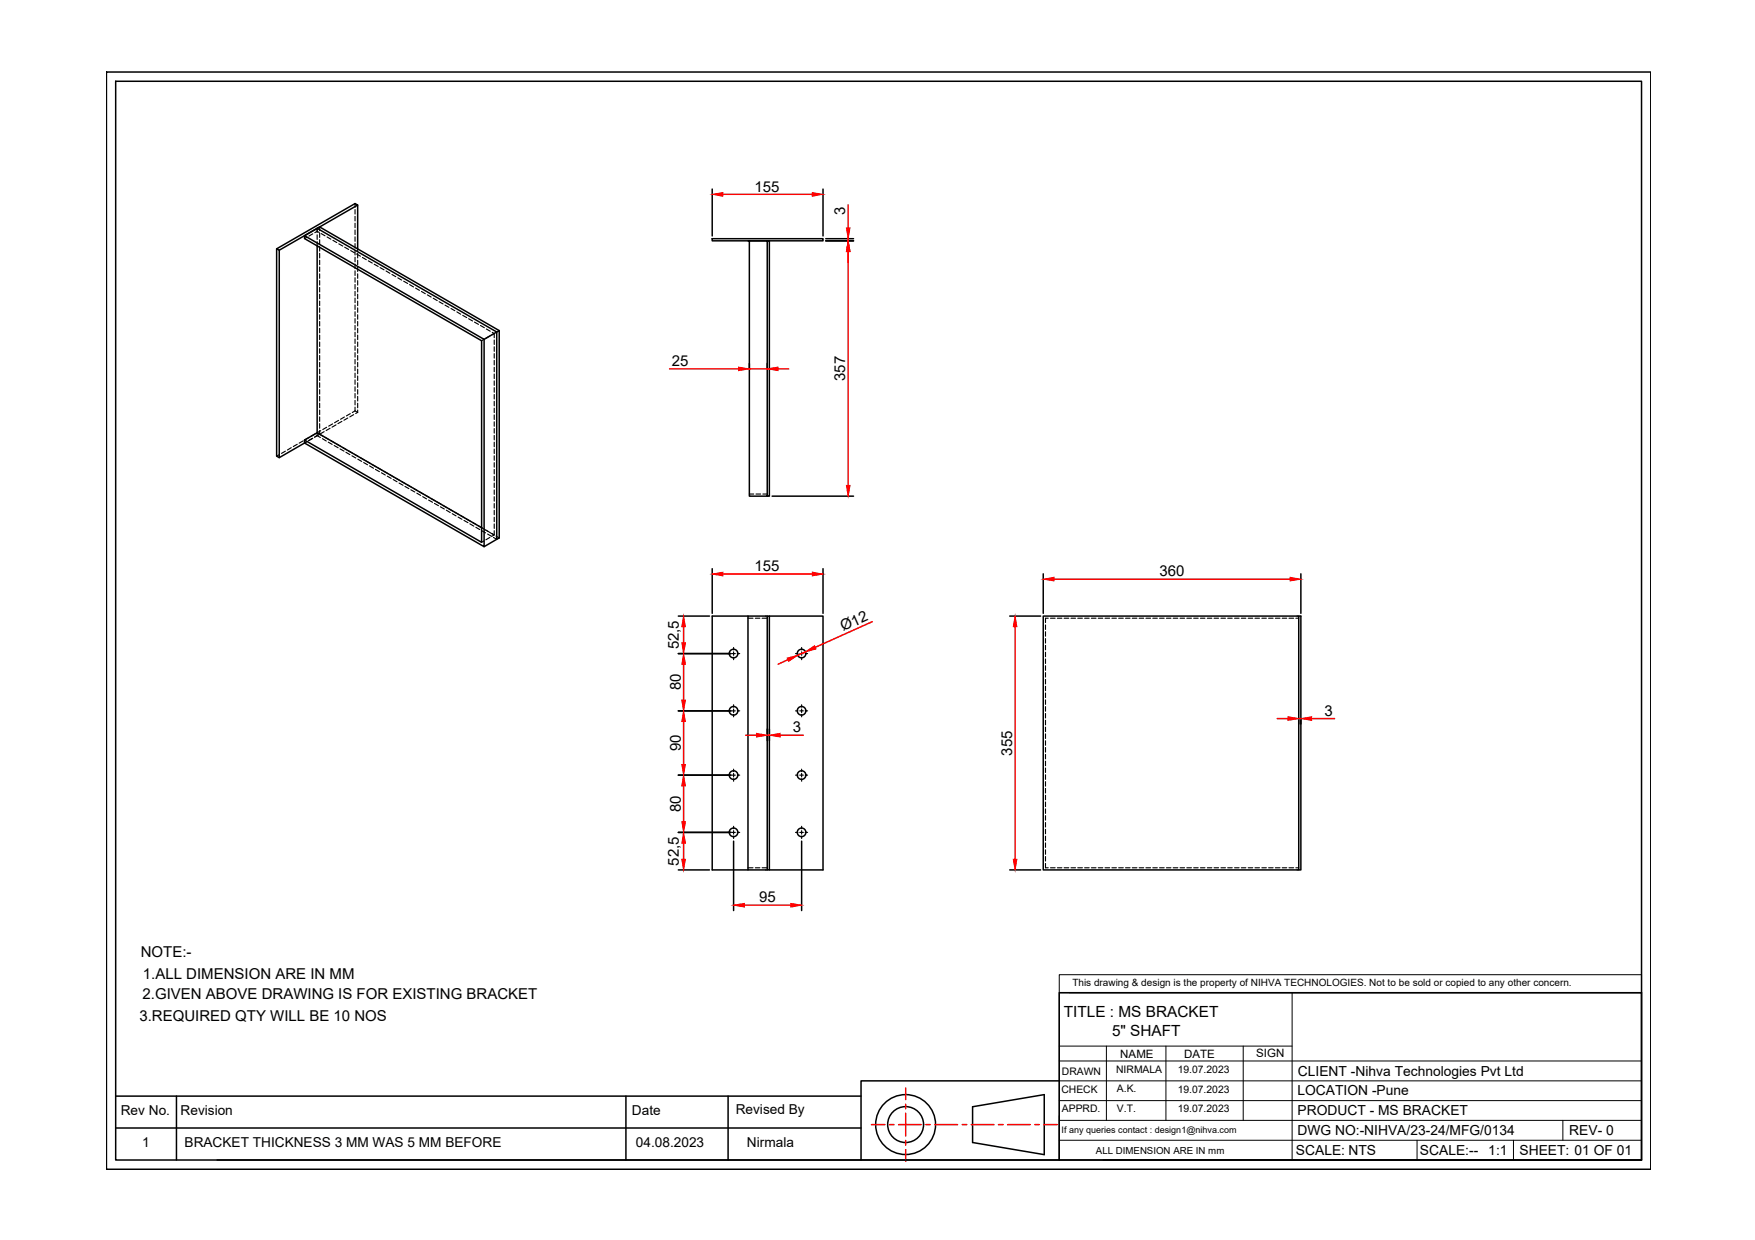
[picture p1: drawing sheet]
<svg xmlns="http://www.w3.org/2000/svg" width="297mm" height="210mm" viewBox="0 0 297 210" stroke-linecap="round" stroke-linejoin="round" font-family="sans-serif">
<!-- layer: 0 -->
<g fill="none" stroke="#000" stroke-width=".25">
<path d="M18 12.2h261.4v185.7h-261.4zM19.6 13.8h258.2v182.6h-258.2zM51.5 39.9l30.4 17.5v35.1l-30.4-17.5v-.5l30 17.3v-34.1l-30-17.3zM51.5 39.9l2.2-1.2 30.4 17.5-2.2 1.2M53.7 38.7l.4-.3 30.4 17.6M60.5 34.7v7.4M120.5 32v7.9M139.3 32v7.9M46.8 42.1l13.3-7.6 .4 .2-13.2 7.7zM46.8 42.1v35.1l.5 .3M47.3 42.4v35.1l4.2-2.5M53.7 41.6v31.7"/>
<path d="M120.5 40.4h18.8v.4h-18.8zM126.6 40.8h3.3v43.2h-3.1v-43.2M129.9 40.8h.3v43.2h-.3M139.8 40.8h4.7M139.8 40.4h4.7M51.5 74.5l2.2-1.2 27.8 16M126.8 61.5v1M129.9 61.5v1M84.1 91.3l.4-.2v-35.1l-.4 .2v35.1l-2.2 1.2M120.5 96.3v7.5M130.7 84h13.8M139.3 96.3v7.5"/>
<path d="M176.6 97.1v6.7M220.2 97.1v6.7M114.8 104.3h5.3M114.8 110.6h8.9M126.6 104.3h3.6v43h-3.6zM126.6 104.3h-6.1v43h6.1M129.9 104.3v43M130.2 104.3h9.1v43h-9.1M170.9 104.3h5.2M176.6 104.3h43.6v43h-43.6zM219.8 104.3v43M114.8 120.3h8.9"/>
<path d="M114.8 131.2h8.9M130.2 123.4v2M220.2 121.6v1M114.8 147.3h5.3M114.8 140.9h8.9M124.2 142.4v11.7M135.7 142.4v11.7M170.9 147.3h5.2M179.3 168h98.5v28.4h-98.5zM19.6 190.9h126.1M19.6 185.5h126.1M29.9 185.5v10.9"/>
<path d="M105.9 185.5v10.9M123.2 185.5v10.9M145.7 196.4h33.6M164.6 187.3l12.1-2v10.2l-12.1-2.1zM179.3 183h-33.6v13.4h-109M186.7 196.4h91.1"/>
<circle cx="124.2" cy="110.6" r=".73"/>
<circle cx="135.7" cy="110.6" r=".73"/>
<circle cx="124.2" cy="120.3" r=".73"/>
<circle cx="124.2" cy="131.2" r=".73"/>
<circle cx="135.7" cy="120.3" r=".73"/>
<circle cx="135.7" cy="131.2" r=".73"/>
<circle cx="124.2" cy="140.9" r=".73"/>
<circle cx="135.7" cy="140.9" r=".73"/>
<circle cx="153.3" cy="190.4" r="5.1"/>
<circle cx="153.3" cy="190.4" r="3"/>
</g>
<g fill="none" stroke="#000" stroke-width=".19">
<path d="M52.9 39.6l-.6 .4M53.7 39.4v-.7v.5l-.4 .2M53.7 39.2l.3 .1M53.7 39.8v.7M54.1 38.4v.7M54.1 39.4v.8M54.4 39.5l.6 .4M60.1 34.5v.6M60.1 35.5v.7M60.1 36.6v.8M60.1 37.8v.7M60.1 38.9v.8"/>
<path d="M51.9 40.2l-.4 .2M53.7 40.9v.7M54.1 40.6v.8M54.1 41.7v.8M54.1 42.9v.8M54.1 44v.8M54.1 45.2v.8M54.1 46.4v.7M54.1 47.5v.8M54.1 48.7v.7M54.1 49.8v.8M54.1 51v.7"/>
<path d="M54.1 52.1v.8M54.1 53.3v.7M54.1 54.4v.8M54.1 55.6v.7M54.1 56.7v.8M54.1 57.9v.8M54.1 59v.8M55.4 40.1l.6 .4M56.3 40.7l.7 .4M57.3 41.3l.7 .4M58.3 41.8l.7 .4M59.4 42.4l.6 .4"/>
<path d="M60.1 40.1v.8M60.1 41.2v.8M60.1 42.4v.8M60.1 43.5v.8M60.1 44.7v.8M60.1 45.8v.8M60.1 47v.8M60.1 48.2v.7M60.1 49.3v.8M60.1 50.5v.7M60.1 51.6v.8M60.1 52.8v.8"/>
<path d="M60.1 53.9v.8M60.1 55.1v.8M60.1 56.2v.8M60.1 57.4v.7M60.1 58.5v.8M60.1 59.7v.8M60.3 43l.7 .4M60.5 42.1v.4M60.5 42.9v.8M60.5 44v.8M60.5 45.2v.8M60.5 46.4v.7"/>
<path d="M60.5 47.5v.8M60.5 48.7v.7M60.5 49.8v.8M60.5 51v.7M60.5 52.1v.8M60.5 53.3v.7M60.5 54.4v.8M60.5 55.6v.7M60.5 56.7v.8M60.5 57.9v.8M60.5 59v.8M61.3 43.6l.7 .4"/>
<path d="M62.3 44.2l.7 .3M63.3 44.7l.7 .4M64.3 45.3l.7 .4M65.3 45.9l.7 .4M66.3 46.5l.7 .3M67.3 47l.7 .4M68.3 47.6l.7 .4M69.3 48.2l.7 .4M70.3 48.8l.7 .3M71.3 49.3l.7 .4M72.3 49.9l.7 .4M73.3 50.5l.7 .4"/>
<path d="M74.3 51.1l.7 .4M75.3 51.6l.7 .4M76.3 52.2l.7 .4M77.3 52.8l.7 .4M78.3 53.4l.7 .4M79.3 54l.7 .3M80.3 54.5l.7 .4M81.3 55.1l.7 .4M81.9 57.4l-.4 .3M82.3 55.7l.7 .4M82.9 56.9l-.7 .4M83.3 56.3l.4 .2"/>
<path d="M83.7 56.5l-.5 .2M83.7 56.5v.7M83.7 57.6v.7M83.7 58.7v.8M83.7 59.9v.7M47.3 76.9l-.5 .3M48.3 76.4l-.7 .4M49.3 75.8l-.7 .4M50.3 75.2l-.7 .4M51.3 74.6l-.7 .4M51.9 74.8l-.4 .2 .4-.2M52.3 74.1l-.7 .3"/>
<path d="M52.9 74.2l-.7 .4M52.9 74.2l-.6 .4M53.3 73.5l-.7 .4M53.7 73.3v.4l-.4 .3M53.9 73.6l-.7 .4M54.1 60.2v.8M54.1 61.3v.8M54.1 62.5v.8M54.1 63.6v.8M54.1 64.8v.8M54.1 66v.7M54.1 67.1v.8"/>
<path d="M54.1 68.3v.7M54.1 69.4v.8M54.1 70.6v.7M54.1 71.7v.8M54.1 72.9v.6M54.3 72.9l-.7 .4M54.6 74.3l.6 .4M54.7 73.8l-.6-.3-.4 .2 .5 .4M54.9 73.1l-.7 .3M55 74l.6 .4M55.3 72.3l-.7 .4M55.6 74.8l.6 .4"/>
<path d="M55.9 72.5l-.7 .4M56 74.6l.7 .4M56.3 71.8l-.7 .3M56.6 75.4l.6 .4M56.9 71.9l-.7 .4M57 75.2l.7 .3M57.3 71.2l-.7 .4M57.6 76l.6 .4M57.9 71.3l-.7 .4M58 75.7l.7 .4M58.3 70.6l-.7 .4M58.5 76.6l.7 .4"/>
<path d="M58.9 70.8l-.7 .3M59 76.3l.6 .4M59.3 70l-.7 .4M59.6 77.2l.6 .3M59.9 70.2l-.7 .4M60 76.9l.6 .4M60.1 60.9v.7M60.1 62v.8M60.1 63.2v.7M60.1 64.3v.8M60.1 65.5v.7M60.1 66.6v.8"/>
<path d="M60.1 67.8v.7M60.1 68.9v.7M60.1 69.6l.4 .2M60.1 69.6l-.5 .2M60.5 60.2v.8M60.5 61.3v.8M60.5 62.5v.8M60.5 63.6v.8M60.5 64.8v.8M60.5 66v.7M60.5 67.1v.8M60.5 68.3v.7"/>
<path d="M60.5 69.4v.4M60.5 69.8l-.3 .2M60.6 77.7l.6 .4M61 77.5l.6 .4M61.6 78.3l.6 .4M62 78l.7 .4M62.5 78.9l.7 .4M63 78.6l.6 .4M63.5 79.5l.7 .3M64 79.2l.6 .4M65 79.8l.6 .4M83.7 61v.8"/>
<path d="M83.7 62.2v.7M83.7 63.3v.8M83.7 64.5v.7M83.7 65.6v.8M83.7 66.8v.7M83.7 67.9v.8M83.7 69.1v.8M83.7 70.2v.8M83.7 71.4v.8M83.7 72.5v.8M83.7 73.7v.8M83.7 74.8v.8"/>
<path d="M83.7 76v.8M83.7 77.2v.7M83.7 78.3v.8M83.7 79.5v.7M64.6 80l.6 .4M65.6 80.6l.6 .4M66 80.3l.6 .5M66.5 81.2l.7 .4M67 80.9l.6 .4M67.5 81.8l.7 .3M68 81.5l.6 .4M68.5 82.3l.7 .4"/>
<path d="M69 82.1l.6 .4M69.5 82.9l.7 .4M70 82.7l.6 .4M70.5 83.5l.7 .4M71 83.2l.6 .4M71.5 84.1l.7 .4M72 83.8l.6 .4M72.5 84.6l.7 .4M73 84.4l.6 .4M73.5 85.2l.7 .4M74 85l.6 .3M74.5 85.8l.7 .4"/>
<path d="M75 85.6l.6 .3M75.5 86.4l.7 .4M76 86.1l.6 .4M76.5 87l.7 .3M77 86.7l.6 .4M77.5 87.5l.7 .4M78 87.3l.6 .4M78.5 88.1l.7 .4M79 87.9l.6 .3M79.5 88.7l.7 .4M80 88.4l.6 .4M80.5 89.3l.7 .3"/>
<path d="M81 89l.6 .4M81.5 89.3l.4 .3M81.5 89.8l.7 .4M81.9 91.6l-.4 .2M82 89.6l.6 .4M82.2 89.7l.7 .4M82.5 90.4l.7 .4M82.9 91l-.7 .4M83 90.2l.6 .4M83.2 90.3l.5 .3-.5 .2M83.5 91l.6 .3M83.7 80.6v.8"/>
<path d="M83.7 81.8v.7M83.7 82.9v.8M83.7 84.1v.7M83.7 85.2v.8M83.7 86.4v.7M83.7 87.5v.8M83.7 88.7v.8M83.7 89.8v.8M83.9 90.7l.6 .4M126.8 83.6h.8M128 83.6h.7M129.1 83.6h.8"/>
<path d="M123.1 110.6h.5M124.2 110.3v.3h-.3M124.2 109.6v.4M124.2 111.3v.4M124.2 119.3v.4M124.5 110.6h-.3v.3M124.8 110.6h.4M126.6 104.6h.8M127.8 104.6h.8M129 104.6h.9M134.6 110.6h.5M135.4 110.6h.3v.3"/>
<path d="M135.7 110.3v.3h.3M135.7 109.6v.4M135.7 111.3v.4M135.7 119.3v.4M136.3 110.6h.4M177 105.8v.8M177 106.9v.8M177 108.1v.8M177 109.2v.8M177 110.4v.8M177 111.5v.8M177 112.7v.8"/>
<path d="M177 113.9v.7M177 115v.8M177 116.2v.7M177 117.3v.8M177 118.5v.7M177 119.6v.8M177.4 104.6h-.4v.8M177.8 104.6h.8M179 104.6h.7M180.1 104.6h.8M181.3 104.6h.7M182.4 104.6h.8"/>
<path d="M183.6 104.6h.7M184.7 104.6h.8M185.9 104.6h.7M187 104.6h.8M188.2 104.6h.8M189.3 104.6h.8M190.5 104.6h.8M191.6 104.6h.8M192.8 104.6h.8M194 104.6h.7M195.1 104.6h.8M196.3 104.6h.7"/>
<path d="M197.4 104.6h.8M198.6 104.6h.7M199.7 104.6h.8M200.9 104.6h.8M202 104.6h.8M203.2 104.6h.7M204.3 104.6h.8M205.5 104.6h.7M206.7 104.6h.7M207.8 104.6h.8M209 104.6h.7M210.1 104.6h.8"/>
<path d="M211.3 104.6h.7M212.4 104.6h.8M213.6 104.6h.7M214.7 104.6h.8M215.9 104.6h.7M217 104.6h.8M218.2 104.6h.7M219.3 104.6h.5M123.1 131.2h.5M123.1 120.3h.5M124.2 130.9v.3h-.3M124.2 120v.3h-.3"/>
<path d="M124.2 120.9v.4M124.2 130.2v.4M124.2 131.8v.4M124.2 139.9v.4M124.5 131.2h-.3v.3M124.5 120.3h-.3v.3M124.8 131.2h.4M124.8 120.3h.4M134.6 131.2h.5M134.6 120.3h.5M135.4 131.2h.3v.3M135.4 120.3h.3v.3"/>
<path d="M135.7 130.9v.3h.3M135.7 120v.3h.3M135.7 120.9v.4M135.7 130.2v.4M135.7 131.8v.4M135.7 139.9v.4M136.3 131.2h.4M136.3 120.3h.4M177 120.8v.7M177 121.9v.8M177 123.1v.7M177 124.2v.8"/>
<path d="M177 125.4v.8M177 126.5v.8M177 127.7v.8M177 128.8v.8M177 130v.8M177 131.1v.8M177 132.3v.8M177 133.5v.7M177 134.6v.8M177 135.8v.7M177 136.9v.8M177 138.1v.7"/>
<path d="M177 139.2v.8M123.1 140.9h.5M124.2 140.6v.3h-.3M124.2 141.5v.4M124.5 140.9h-.3v.3M124.8 140.9h.4M126.6 146.9h.8M127.8 146.9h.8M129 146.9h.9M134.6 140.9h.5M135.4 140.9h.3v.3M135.7 140.6v.3h.3"/>
<path d="M135.7 141.5v.4M136.3 140.9h.4M177 146.2v.7h.4M177 140.4v.7M177 141.5v.8M177 142.7v.7M177 143.8v.8M177 145v.8M177.8 146.9h.8M179 146.9h.7M180.1 146.9h.8M181.3 146.9h.7"/>
<path d="M182.4 146.9h.8M183.6 146.9h.7M184.7 146.9h.8M185.9 146.9h.7M187 146.9h.8M188.2 146.9h.8M189.3 146.9h.8M190.5 146.9h.8M191.6 146.9h.8M192.8 146.9h.8M194 146.9h.7M195.1 146.9h.8"/>
<path d="M196.3 146.9h.7M197.4 146.9h.8M198.6 146.9h.7M199.7 146.9h.8M200.9 146.9h.8M202 146.9h.8M203.2 146.9h.7M204.3 146.9h.8M205.5 146.9h.7M206.7 146.9h.7M207.8 146.9h.8M209 146.9h.7"/>
<path d="M210.1 146.9h.8M211.3 146.9h.7M212.4 146.9h.8M213.6 146.9h.7M214.7 146.9h.8M215.9 146.9h.7M217 146.9h.8M218.2 146.9h.7M219.3 146.9h.5"/>
</g>
<g fill="none" stroke="#000" stroke-width=".17">
<path d="M179.3 165h98.5v3h-98.5zM179.3 179.6h98.5M179.3 168v28.4M179.3 177.1h39.4M181 168h96.8M187.3 177.1v12.6M197.3 177.1v12.6M210.4 177.1v12.6M218.7 168v28.4M179.3 189.7h98.5M179.3 186.3h98.5M179.3 183h98.5"/>
<path d="M179.3 193h98.5M239.8 193v3.4M256.2 193v3.4M264.5 189.7v3.3"/>
</g>
<g fill="none" stroke="#f00" stroke-width=".25">
<path d="M122.3 32.9h15.2M143.6 34.7v3.9M143.6 40.4v.4M143.6 42.6v39.6M113.3 62.4h11.7M126.8 62.4h3.1M131.7 62.4h1.8M122.3 97.2h15.2M178.4 98h40M115.7 106.1v2.7M115.7 112.5v6M133.4 111.7l-1.7 .7"/>
<path d="M136.3 110.3l-1.3 .6M147.6 105.2l-9.6 4.4M171.8 106.1v39.4M115.7 122.1v7.3M115.7 133v6.1M126.2 124.5h1.8M129.9 124.5h.3M132 124.5h4M216.2 121.6h1.8M219.8 121.6h.4M222 121.6h3.9M115.7 142.7v2.8"/>
<path d="M126 153.2h7.9M147.5 190.4h2.3M150.6 190.4h.7M152.1 190.4h3.8M153.3 184.2v1.9M153.3 186.9v.8M153.3 188.4v3.9M153.3 193.1v.7M153.3 194.6v2M156.7 190.4h.8M158.2 190.4h3.9M162.9 190.4h.7"/>
<path d="M164.4 190.4h3.8M169 190.4h.8M170.5 190.4h3.9M175.2 190.4h.7M176.7 190.4h2.3"/>
</g>
<g fill="#f00" stroke="#f00" stroke-width=".17">
<path d="M120.5 97.2l1.8-.3v.6z"/>
<path d="M137.5 96.9l1.8 .3-1.8 .3z"/>
<path d="M115.7 104.3l.3 1.8h-.6z"/>
<path d="M115.4 108.8h.6l-.3 1.8z"/>
<path d="M115.7 110.6l.3 1.9h-.6z"/>
<path d="M115.4 118.5h.6l-.3 1.8z"/>
<path d="M115.7 120.3l.3 1.8h-.6z"/>
<path d="M115.4 129.4h.6l-.3 1.8z"/>
<path d="M115.7 131.2l.3 1.8h-.6z"/>
<path d="M115.4 139.1h.6l-.3 1.8z"/>
<path d="M115.7 140.9l.3 1.8h-.6z"/>
<path d="M115.4 145.5h.6l-.3 1.8z"/>
<path d="M129.9 62.4l1.8-.3v.6z"/>
<path d="M125 62.1l1.8 .3-1.8 .3z"/>
<path d="M120.5 32.9l1.8-.3v.6z"/>
<path d="M137.5 32.6l1.8 .3-1.8 .3z"/>
<path d="M143.6 40.8l.3 1.8h-.6z"/>
<path d="M143.3 82.2h.6l-.3 1.8z"/>
<path d="M143.3 38.6h.6l-.3 1.8z"/>
<path d="M176.6 98l1.8-.3v.6z"/>
<path d="M218.4 97.7l1.8 .3-1.8 .3z"/>
<path d="M171.8 104.3l.3 1.8h-.6z"/>
<path d="M171.5 145.5h.6l-.3 1.8z"/>
<path d="M133.2 111.4l1.8-.5-1.5 1.1z"/>
<path d="M136.3 110.3l1.6-1 .2 .6z"/>
<path d="M218 121.3l1.8 .3-1.8 .3z"/>
<path d="M220.2 121.6l1.8-.3v.6z"/>
<path d="M128 124.1l1.9 .4-1.9 .3z"/>
<path d="M130.2 124.5l1.8-.4v.7z"/>
<path d="M124.2 153.2l1.8-.3v.6z"/>
<path d="M133.9 152.9l1.8 .3-1.8 .3z"/>
</g>
<g font-size="2.6">
<text x="180.1" y="172.2">TITLE : MS BRACKET</text>
<text x="188.2" y="175.4">5&quot; SHAFT</text>
</g>
<g font-size="2.5">
<text x="127.7" y="32.4">155</text>
<text x="143.1" y="36.4" transform="rotate(-90 143.1 36.4)">3</text>
<text x="113.7" y="62">25</text>
<text x="143.1" y="64.5" transform="rotate(-90 143.1 64.5)">357</text>
<text x="127.7" y="96.7">155</text>
<text x="196.3" y="97.6">360</text>
<text x="142.7" y="106.9" transform="rotate(-24 142.7 106.9)">Ø12</text>
<text x="114.9" y="109.9" transform="rotate(-90 114.9 109.9)">52,5</text>
<text x="115.2" y="116.9" transform="rotate(-90 115.2 116.9)">80</text>
<text x="134.2" y="124">3</text>
<text x="224.2" y="121.2">3</text>
<text x="115.2" y="127.2" transform="rotate(-90 115.2 127.2)">90</text>
<text x="171.3" y="127.9" transform="rotate(-90 171.3 127.9)">355</text>
<text x="115.2" y="137.5" transform="rotate(-90 115.2 137.5)">80</text>
<text x="114.9" y="146.6" transform="rotate(-90 114.9 146.6)">52,5</text>
<text x="128.5" y="152.8">95</text>
<text x="23.8" y="162">NOTE:-</text>
<text x="24.2" y="165.7">1.ALL DIMENSION ARE IN MM</text>
<text x="23.6" y="172.8">3.REQUIRED QTY WILL BE 10 NOS</text>
<text x="24.1" y="169.1">2.GIVEN ABOVE DRAWING IS FOR EXISTING BRACKET</text>
</g>
<g font-size="2.3">
<text x="219.6" y="185.4">LOCATION -Pune</text>
<text x="219.7" y="182.1">CLIENT -Nihva Technologies Pvt Ltd</text>
<text x="20.4" y="188.8">Rev No.</text>
<text x="30.6" y="188.8">Revision</text>
<text x="107" y="188.8">Date</text>
<text x="124.5" y="188.6">Revised By</text>
<text x="219.6" y="188.8">PRODUCT - MS BRACKET</text>
<text x="24.1" y="194.2">1</text>
<text x="31.2" y="194.2">BRACKET THICKNESS 3 MM WAS 5 MM BEFORE</text>
<text x="107.6" y="194.2">04.08.2023</text>
<text x="126.4" y="194.2">Nirmala</text>
<text x="219.4" y="195.5">SCALE: NTS</text>
<text x="219.6" y="192.2">DWG NO:-NIHVA/23-24/MFG/0134</text>
<text x="240.3" y="195.5">SCALE:--</text>
<text x="251.9" y="195.5">1:1</text>
<text x="257.2" y="195.5">SHEET: 01 OF 01</text>
<text x="265.6" y="192.1">REV- 0</text>
</g>
<g font-size="2">
<text x="189.6" y="179.1">NAME</text>
<text x="200.4" y="179.1">DATE</text>
<text x="212.6" y="179">SIGN</text>
</g>
<g font-size="1.8">
<text x="179.6" y="185">CHECK</text>
<text x="179.7" y="182">DRAWN</text>
<text x="188.9" y="181.6">NIRMALA</text>
<text x="189" y="184.9">A.K.</text>
<text x="199.3" y="181.6">19.07.2023</text>
<text x="199.3" y="185">19.07.2023</text>
<text x="179.7" y="188.3">APPRD.</text>
<text x="189" y="188.3">V.T.</text>
<text x="199.3" y="188.3">19.07.2023</text>
</g>
<text font-size="1.7" x="181.5" y="166.9">This drawing &amp; design is the property of NIHVA TECHNOLOGIES. Not to be sold or copied to any other concern.</text>
<text font-size="1.6" x="185.5" y="195.3">ALL DIMENSION ARE IN mm</text>
<text font-size="1.5" x="179.7" y="191.8">If any queries contact : design1@nihva.com</text>
</svg>
